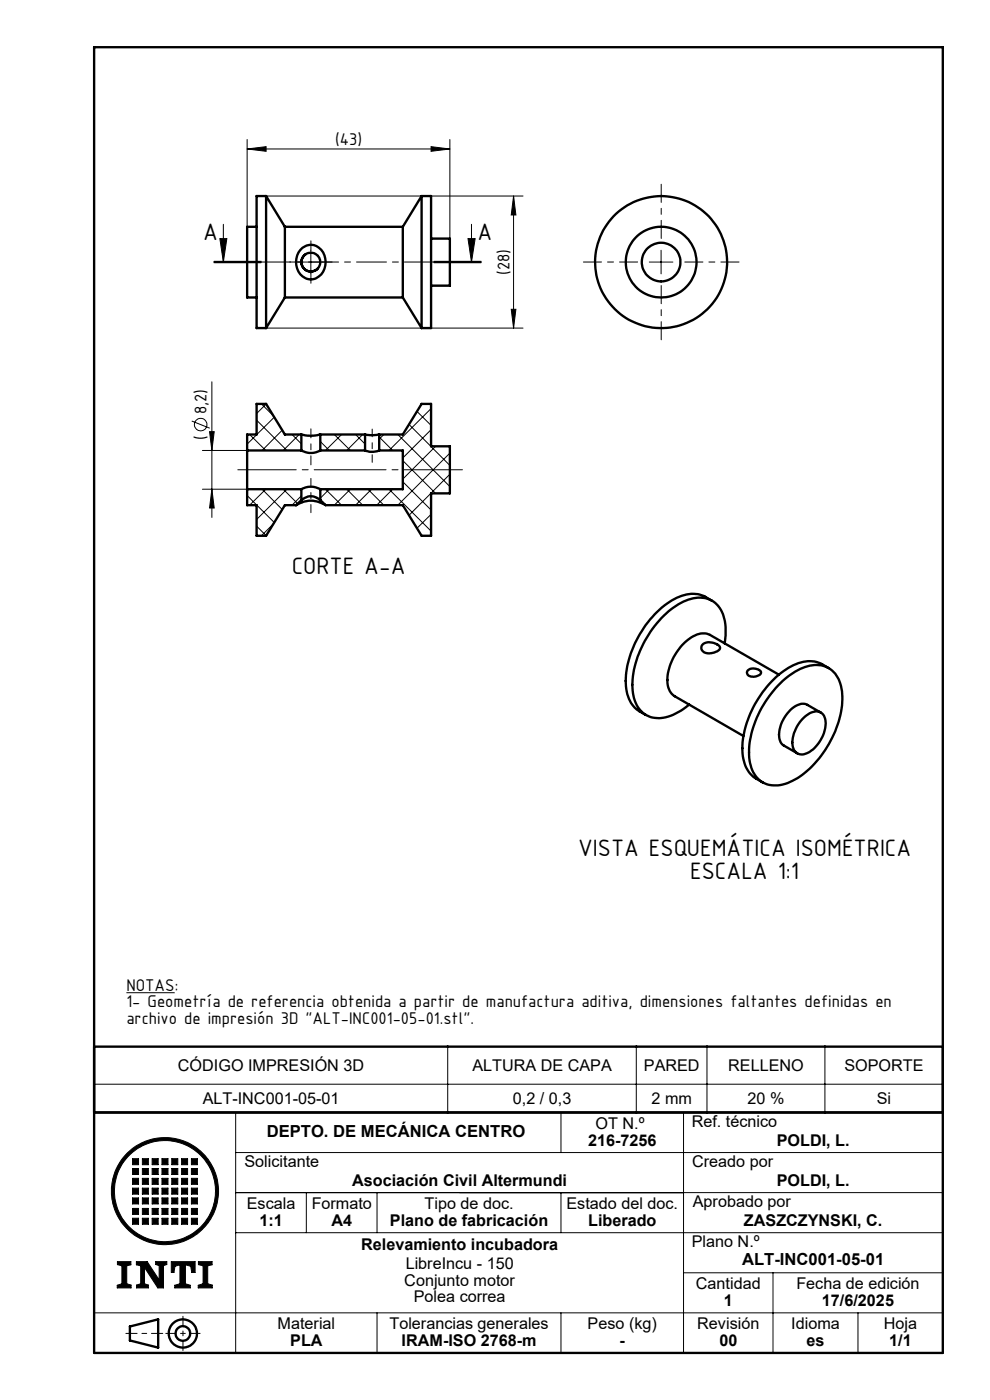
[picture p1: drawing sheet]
<svg xmlns="http://www.w3.org/2000/svg" width="210mm" height="297mm" viewBox="0 0 210 297" stroke-linecap="round" stroke-linejoin="round" font-family="sans-serif">
<g fill="none" stroke="#000" stroke-width=".21">
<path d="M52.4 31.6l4-.5v1zM52.4 29.6v18.5M52.4 31.6h43M91.4 31.1l4 .5-4 .5zM95.4 29.6v21M45.4 55.7h10zM45.4 55.6h10M45.4 55.4h10M46.6 50.6h1.5l-.7 5zM47.4 47.6v8M56.4 41.6h54.5M63.4 55.6h5"/>
<path d="M65.9 53.1v5M92 55.6h10M92 55.4h10M92 55.7h10M99.3 50.6h1.5l-.8 5zM100 47.6v8M108.9 41.6l.5 4h-1zM108.9 41.6v28M137.7 55.6h5M140.2 53.1v5M56.4 69.6h54.5M108.4 65.6h1l-.5 4z"/>
<path d="M40.7 89.3l3.8 1.5M42.9 95.6h9.5M44.4 91.6h1l-.5 4zM44.9 81v28.8M53 92.2l3.4 3.4M54.4 89.1l6.5 6.5M55.5 85.7l2.5 2.6M56.4 85.7l-2 2M58.2 88.5l-5.8 5.7M59.9 91.3l-4.3 4.3M61.9 92.2l2 2M63.5 92.2l-3.4 3.4"/>
<path d="M67.9 92.2h.1M67.9 93.7l1.9 1.9M70.9 92.2l3.4 3.4M72.5 92.2l-3.5 3.4M75.4 92.2l2 2M76.9 92.2l-3.3 3.4M80.4 92.7l2.9 2.9M81.4 92.2l-1 1M84.4 92.2l11 11M85.4 97.7l7 7M86.7 90l8.7 8.7M88.4 87.3l3 2.9"/>
<path d="M91.4 85.7v.1M91.4 86.7l-8.9 8.9M91.4 91.2l-6 6M92.4 94.7l-7 6.9M95.4 96.1l-11 11.1M42.9 103.8h9.5M44.9 103.8l.5 4h-1zM52.4 105.1l5.8 5.7M54.4 111.6l2 2M55.6 103.8l4.3 4.3M56.4 103.8l-3.4 3.4M58 111.1l-2.5 2.6"/>
<path d="M60.1 103.8l3 3.1M60.9 103.8l-6.5 6.4M63.9 105.2l-2 2M69 103.8l3.5 3.4M69.8 103.8l-1.9 1.9M73.6 103.8l3.3 3.4M74.3 103.8l-3.4 3.4M78 103.8l3.4 3.4M78.8 103.8l-3.4 3.4M82.5 103.8l8.9 8.9M83.3 103.8l-3.4 3.4M85.4 102.2l6 6"/>
<path d="M91.4 109.1l-3 3M91.4 113.6v.1M95.4 100.6l-8.7 8.7M26.8 210.6h10.3M20 236v51M20 230h180M50 236v51M95 222v14M119 236v8.5M135 222v14M149.2 236h-4.2v51M150 222v14"/>
<path d="M175 222v14M28.1 245.8h1.3v1.3h-1.3zM28.1 247.9h1.3v1.3h-1.3zM28.1 250h1.3v1.2h-1.3zM28.1 252.1h1.3v1.2h-1.3zM28.1 254.1h1.3v1.3h-1.3zM28.1 256.4h1.3v1.2h-1.3zM28.1 258.4h1.3v1.3h-1.3zM30.2 245.8h1.3v1.3h-1.3zM30.2 247.9h1.3v1.3h-1.3zM30.2 250h1.3v1.2h-1.3zM30.2 252.1h1.3v1.2h-1.3z"/>
<path d="M30.2 254.1h1.3v1.3h-1.3zM30.2 256.4h1.3v1.2h-1.3zM30.2 258.4h1.3v1.3h-1.3zM32.3 245.8h1.2v1.3h-1.2zM32.3 247.9h1.2v1.3h-1.2zM32.3 250h1.2v1.2h-1.2zM32.3 252.1h1.2v1.2h-1.2zM32.3 254.1h1.2v1.3h-1.2zM32.3 256.4h1.2v1.2h-1.2zM32.3 258.4h1.2v1.3h-1.2zM34.4 245.8h1.2v1.3h-1.2zM34.4 247.9h1.2v1.3h-1.2z"/>
<path d="M34.4 250h1.2v1.2h-1.2zM34.4 252.1h1.2v1.2h-1.2zM34.4 254.1h1.2v1.3h-1.2zM34.4 256.4h1.2v1.2h-1.2zM34.4 258.4h1.2v1.3h-1.2zM36.4 245.8h1.3v1.3h-1.3zM36.4 247.9h1.3v1.3h-1.3zM36.4 250h1.3v1.2h-1.3zM36.4 252.1h1.3v1.2h-1.3zM36.4 254.1h1.3v1.3h-1.3zM36.4 256.4h1.3v1.2h-1.3zM36.4 258.4h1.3v1.3h-1.3z"/>
<path d="M38.5 245.8h1.3v1.3h-1.3zM38.5 247.9h1.3v1.3h-1.3zM38.5 250h1.3v1.2h-1.3zM38.5 252.1h1.3v1.2h-1.3zM38.5 254.1h1.3v1.3h-1.3zM38.5 256.4h1.3v1.2h-1.3zM38.5 258.4h1.3v1.3h-1.3zM40.6 245.8h1.3v1.3h-1.3zM40.6 247.9h1.3v1.3h-1.3zM40.6 250h1.3v1.2h-1.3zM40.6 252.1h1.3v1.2h-1.3zM40.6 254.1h1.3v1.3h-1.3z"/>
<path d="M40.6 256.4h1.3v1.2h-1.3zM40.6 258.4h1.3v1.3h-1.3zM50 253h150M50 244.5h150M65 253v8.5M80 253v8.5M119 253v8.5M20 278.5h180M24.9 267.6h2.9v.7l-.9 .2v3.8l.9 .3v.6h-2.9v-.5l1-.4v-3.8l-1-.2zM28.9 267.6h2.3l2.6 3.9v-3l-.8-.3v-.6h2.4v.6l-.7 .3v4.7h-1.2l-2.8-4.3v3.4l.8 .3v.6h-2.5v-.6l.8-.3v-3.8l-.9-.2zM36.3 267.6h5.1v2.3h-.7l-.2-1.3-1.2-.3v4l1.1 .4v.5h-3.3v-.5l1.1-.4v-4l-1.1 .3-.2 1.3h-.6zM42.1 267.6h2.9v.7l-.9 .2v3.8l.9 .3v.6h-2.9v-.5l1-.4v-3.8l-1-.2z"/>
<path d="M50 261.5h150M80 278.5v8.5M119 278.5v8.5M145 270h55M164 270v17M182 278.5v8.5"/>
<circle cx="42.6" cy="90.1" r="1.32"/>
<circle cx="35" cy="252.7" r="11.4"/>
<circle cx="35" cy="252.7" r="10.7"/>
</g>
<g fill="none" stroke="#000" stroke-width=".5">
<path d="M20 10h180v277h-180zM54.4 48.1h-2v15h2M56.4 41.6v28M56.4 41.6h-2v28h2M56.4 41.6l4 6.5M60.4 48.1v15M60.4 48.1h25M64.2 52.6a2.94 2.94 0 0 1 4.6 1.6 3.7 3.7 0 0 1-2.5 5.1 3.4 3.4 0 0 1-3.4-4.4 3.6 3.6 0 0 1 1.3-2.3zM64.8 53.9a1.99 1.99 0 0 0-.8 2.3 1.99 1.99 0 0 0 1.9 1.4M67.4 57l-.5 .4-1 .2M85.4 48.1v15M89.4 41.6h2v28h-2"/>
<path d="M89.4 41.6v28M89.4 41.6l-4 6.5M91.4 50.6h4v10h-4M60.4 63.1l-4 6.5M60.4 63.1h25M85.4 63.1l4 6.5M52.4 95.6v8.2M52.4 95.6h11.5M63.9 92.2a7.3 7.3 0 0 0 4 0M63.9 95.6a4.1 4.1 0 0 0 4 0M63.9 92.2v3.4M63.9 92.2h-3.5l-4-6.5h-2v6.5h-2v3.4"/>
<path d="M67.9 92.2v3.4M67.9 95.6h9.5M67.9 92.2h9.5M77.4 95.6a4.1 4.1 0 0 0 3 0M77.4 92.2l1.1 .1 1.9-.1M77.4 92.2v3.4M80.4 92.2h5l4-6.5h2v9h4v10h-4v9h-2l-4-6.5h-16.3l-1.2-1.1M80.4 95.6h5v8.2h-17.5M80.4 92.2v3.4M52.4 103.8h11.5M52.4 103.8v3.4h2v6.5h2l4-6.5h2.4M63.9 103.8a4.1 4.1 0 0 1 4 0"/>
<path d="M63.9 106.1h.1a3.1 3.1 0 0 1 3.1-.6l.8 .6M63.9 106.1l-1.1 1.1M63.9 103.8v2.3M67.9 103.8v2.3M69 107.1a5.6 5.6 0 0 0-6.2 .1M149 136.8a2.75 2.75 0 0 1 3.7 .5 1.22 1.22 0 0 1-1.2 1.1 2.05 2.05 0 0 1-2.7-.8zM151 127.5l-1.4-.9a6.7 6.7 0 0 0-6.6 .5 21.5 21.5 0 0 0-10.2 18 6.8 6.8 0 0 0 2.8 5.8l1.4 .8M153.7 136.5a10.2 10.2 0 0 0-1.3-7.9 5.6 5.6 0 0 0-6.9-1.2 20.4 20.4 0 0 0-10 11.2 14.5 14.5 0 0 0-.7 10.5 5.4 5.4 0 0 0 7.5 2.7 13.2 13.2 0 0 0 3.9-2.3M158.6 142.2a1.99 1.99 0 0 1 2.8 .5 1.55 1.55 0 0 1-1.8 .8 .87 .87 0 0 1-1-.3 .87 .87 0 0 1 0-1zM165.2 143.1l-14.6-8.4a4.2 4.2 0 0 0-4.7 1 11.3 11.3 0 0 0-4.2 9.8 3.3 3.3 0 0 0 1.4 2.2l14.6 8.4M166 144.5a10.5 10.5 0 0 1 8.2-3.4 5.7 5.7 0 0 1 4.4 5.5 20.8 20.8 0 0 1-5.4 14.9 13.5 13.5 0 0 1-8.2 5.1 5.3 5.3 0 0 1-5.9-4.7 19.4 19.4 0 0 1 4.5-14.8zM170.2 152.5a3.5 3.5 0 0 1 3.9-1.4 3.1 3.1 0 0 1 .9 3.5 7.2 7.2 0 0 1-4.5 5.4 2.15 2.15 0 0 1-2.4-2.5 8.2 8.2 0 0 1 2.1-5z"/>
<path d="M174.1 151.2l-2.8-1.7a2.84 2.84 0 0 0-3.3 .8 7.3 7.3 0 0 0-2.6 6.6l.2 .6 .5 .6 3 1.7M175.8 141.7l-1.4-.8a6.7 6.7 0 0 0-6.6 .5 21.6 21.6 0 0 0-10.3 17.9 6.7 6.7 0 0 0 2.9 5.9l1.4 .8M20 222h180M200 236h-180M27.6 281.4l5.9-1.5v6l-5.9-1.5z"/>
<circle cx="65.9" cy="55.6" r="2.01"/>
<circle cx="140.2" cy="55.6" r="7.5"/>
<circle cx="140.2" cy="55.6" r="4.1"/>
<circle cx="140.2" cy="55.6" r="14"/>
<circle cx="38.8" cy="282.9" r="3"/>
<circle cx="38.8" cy="282.9" r="1.55"/>
</g>
<path d="M26.7 282.9h7.8" fill="none" stroke="#000" stroke-width=".21" stroke-dasharray="6.1 1 1 1" stroke-dashoffset="3.7"/>
<path d="M38.8 279.2v7.3M35.2 282.9h7.2" fill="none" stroke="#000" stroke-width=".21" stroke-dasharray="6.1 1 1 1" stroke-dashoffset="4"/>
<g fill="#000">
<path d="M24.9 267.6v.7l1 .2v3.8l-1 .4v.5h2.9v-.6l-.9-.3v-3.8l.9-.2v-.7zM36.3 267.6v2.3h.6l.2-1.3 1.1-.3v4l-1.1 .4v.5h3.3v-.5l-1.1-.4v-4l1.2 .3 .2 1.3h.7v-2.3zM42.1 267.6v.7l1 .2v3.8l-1 .4v.5h2.9v-.6l-.9-.3v-3.8l.9-.2v-.7zM28.1 258.4v1.3h1.3v-1.3zM30.2 258.4v1.3h1.3v-1.3zM32.3 258.4v1.3h1.2v-1.3zM34.4 258.4v1.3h1.2v-1.3zM36.4 258.4v1.3h1.3v-1.3zM38.5 258.4v1.3h1.3v-1.3zM40.6 258.4v1.3h1.3v-1.3zM40.6 256.4v1.2h1.3v-1.2zM40.6 254.1v1.3h1.3v-1.3zM38.5 254.1v1.3h1.3v-1.3zM38.5 256.4v1.2h1.3v-1.2zM36.4 256.4v1.2h1.3v-1.2zM36.4 254.1v1.3h1.3v-1.3zM34.4 254.1v1.3h1.2v-1.3zM34.4 256.4v1.2h1.2v-1.2zM32.3 256.4v1.2h1.2v-1.2zM32.3 254.1v1.3h1.2v-1.3zM30.2 254.1v1.3h1.3v-1.3zM30.2 256.4v1.2h1.3v-1.2zM28.1 256.4v1.2h1.3v-1.2zM28.1 254.1v1.3h1.3v-1.3zM28.1 252.1v1.2h1.3v-1.2zM30.2 252.1v1.2h1.3v-1.2zM32.3 252.1v1.2h1.2v-1.2zM34.4 252.1v1.2h1.2v-1.2zM36.4 252.1v1.2h1.3v-1.2zM38.5 252.1v1.2h1.3v-1.2zM40.6 252.1v1.2h1.3v-1.2zM40.6 250v1.2h1.3v-1.2zM38.5 250v1.2h1.3v-1.2zM36.4 250v1.2h1.3v-1.2zM34.4 250v1.2h1.2v-1.2zM32.3 250v1.2h1.2v-1.2zM30.2 250v1.2h1.3v-1.2zM28.1 250v1.2h1.3v-1.2zM28.1 247.9v1.3h1.3v-1.3zM30.2 247.9v1.3h1.3v-1.3zM32.3 247.9v1.3h1.2v-1.3zM34.4 247.9v1.3h1.2v-1.3zM36.4 247.9v1.3h1.3v-1.3zM38.5 247.9v1.3h1.3v-1.3zM40.6 247.9v1.3h1.3v-1.3zM40.6 245.8v1.3h1.3v-1.3zM38.5 245.8v1.3h1.3v-1.3zM36.4 245.8v1.3h1.3v-1.3zM34.4 245.8v1.3h1.2v-1.3zM32.3 245.8v1.3h1.2v-1.3zM30.2 245.8v1.3h1.3v-1.3zM28.1 245.8v1.3h1.3v-1.3zM24.3 252.7a10.7 10.7 0 0 1 21.4 0 10.7 10.7 0 0 1-21.4 0zM23.6 252.7a11.4 11.4 0 0 0 22.8 0 11.4 11.4 0 0 0-22.8 0z" fill-rule="evenodd"/>
<path d="M28.9 267.6h2.3l2.6 3.9v-3l-.8-.3v-.6h2.4v.6l-.7 .3v4.7h-1.2l-2.8-4.3v3.4l.8 .3v.6h-2.5v-.6l.8-.3v-3.8l-.9-.2z" fill-rule="evenodd"/>
</g>
<path d="M135.3 55.6h-11.5M140.3 50.6v-11.5M145.3 55.6h11.5M140.3 60.6v11.5" fill="none" stroke="#000" stroke-width=".21" stroke-dasharray="15.2 1.3 1.3 1.3" stroke-dashoffset="11.4"/>
<path d="M63.5 55.6h-2M66 53.1v-2M66 58.1v2M68.5 55.6h2" fill="none" stroke="#000" stroke-width=".21" stroke-dasharray="15.2 1.3 1.3 1.3"/>
<path d="M98.1 99.7h-47.6" fill="none" stroke="#000" stroke-width=".21" stroke-dasharray="15.2 1.3 1.3 1.3" stroke-dashoffset="2.9"/>
<path d="M66 91v7.6" fill="none" stroke="#000" stroke-width=".21" stroke-dasharray="15.2 1.3 1.3 1.3" stroke-dashoffset="13.3"/>
<path d="M66 101.5v7.3" fill="none" stroke="#000" stroke-width=".21" stroke-dasharray="15.2 1.3 1.3 1.3" stroke-dashoffset="13.5"/>
<path d="M79 91v7.1" fill="none" stroke="#000" stroke-width=".21" stroke-dasharray="15.2 1.3 1.3 1.3" stroke-dashoffset="13.6"/>
<path d="M102 55.6h-56.6" fill="none" stroke="#000" stroke-width=".21" stroke-dasharray="6.3 1.3 1.3 1.3" stroke-dashoffset=".3"/>
<g fill="#000">
<path d="M52.4 31.6l4-.5v1zM91.4 31.1l4 .5-4 .5z"/>
<path d="M99.3 50.6h1.5l-.8 5zM46.6 50.6h1.5l-.7 5z"/>
<path d="M108.9 41.6l.5 4h-1zM108.4 65.6h1l-.5 4zM44.4 91.6h1l-.5 4zM44.9 103.8l.5 4h-1z"/>
</g>
<g font-size="5.4">
<text x="43.1" y="50.9">A</text>
<text x="101.3" y="50.9">A</text>
<text x="61.9" y="121.9">CORTE A-A</text>
<text x="122.6" y="181.6">VISTA ESQUEMÁTICA ISOMÉTRICA</text>
<text x="146.4" y="186.5">ESCALA 1:1</text>
</g>
<g font-size="3.9">
<text x="71.1" y="30.7">(43)</text>
<text x="108.1" y="58.3" transform="rotate(-90 108.1 58.3)">(28)</text>
<text x="43.8" y="87.9" transform="rotate(-90 43.8 87.9)">8,2)</text>
<text x="43.8" y="93.4" transform="rotate(-90 43.8 93.4)">(</text>
<text x="26.8" y="213.6">1- Geometría de referencia obtenida a partir de manufactura aditiva, dimensiones faltantes definidas en</text>
<text x="26.8" y="210.2">NOTAS:</text>
<text x="26.8" y="217.1">archivo de impresión 3D &quot;ALT-INC001-05-01.stl&quot;.</text>
</g>
<g font-size="3.5">
<text x="56.6" y="241.2">DEPTO. DE MECÁNICA CENTRO</text>
<text x="157.4" y="268.5">ALT-INC001-05-01</text>
</g>
<g font-size="3.4">
<text x="37.8" y="227.2">CÓDIGO IMPRESIÓN 3D</text>
<text x="100.2" y="227.2">ALTURA DE CAPA</text>
<text x="136.6" y="227.2">PARED</text>
<text x="154.5" y="227.2">RELLENO</text>
<text x="179.1" y="227.2">SOPORTE</text>
<text x="43" y="234.2">ALT-INC001-05-01</text>
<text x="108.8" y="234.2">0,2 / 0,3</text>
<text x="126.3" y="239.5">OT N.º</text>
<text x="138.2" y="234.2">2 mm</text>
<text x="146.7" y="239.1">Ref. técnico</text>
<text x="158.6" y="234.2">20 %</text>
<text x="186" y="234.2">Si</text>
<text x="124.8" y="243">216-7256</text>
<text x="164.8" y="243">POLDI, L.</text>
<text x="51.9" y="247.5">Solicitante</text>
<text x="74.7" y="251.6">Asociación Civil Altermundi</text>
<text x="146.8" y="247.5">Creado por</text>
<text x="164.8" y="251.6">POLDI, L.</text>
<text x="52.4" y="256.5">Escala</text>
<text x="66.1" y="256.5">Formato</text>
<text x="90" y="256.5">Tipo de doc.</text>
<text x="120.2" y="256.5">Estado del doc.</text>
<text x="147" y="256">Aprobado por</text>
<text x="55" y="260">1:1</text>
<text x="70.3" y="260">A4</text>
<text x="82.7" y="260">Plano de fabricación</text>
<text x="124.8" y="260">Liberado</text>
<text x="157.8" y="260">ZASZCZYNSKI, C.</text>
<text x="76.6" y="265.1">Relevamiento incubadora</text>
<text x="86.1" y="269.3">LibreIncu - 150</text>
<text x="146.7" y="264.5">Plano N.º</text>
<text x="85.8" y="272.8">Conjunto motor</text>
<text x="147.6" y="273.5">Cantidad</text>
<text x="168.9" y="273.5">Fecha de edición</text>
<text x="58.9" y="282">Material</text>
<text x="82.6" y="282">Tolerancias generales</text>
<text x="87.8" y="276.3">Polea correa</text>
<text x="124.6" y="282">Peso (kg)</text>
<text x="147.9" y="282">Revisión</text>
<text x="153.5" y="277">1</text>
<text x="167.8" y="282">Idioma</text>
<text x="174.4" y="277">17/6/2025</text>
<text x="187.5" y="282">Hoja</text>
<text x="61.6" y="285.5">PLA</text>
<text x="85.2" y="285.5">IRAM-ISO 2768-m</text>
<text x="131.4" y="285.5">-</text>
<text x="152.6" y="285.5">00</text>
<text x="171.1" y="285.5">es</text>
<text x="188.6" y="285.5">1/1</text>
</g>
</svg>
